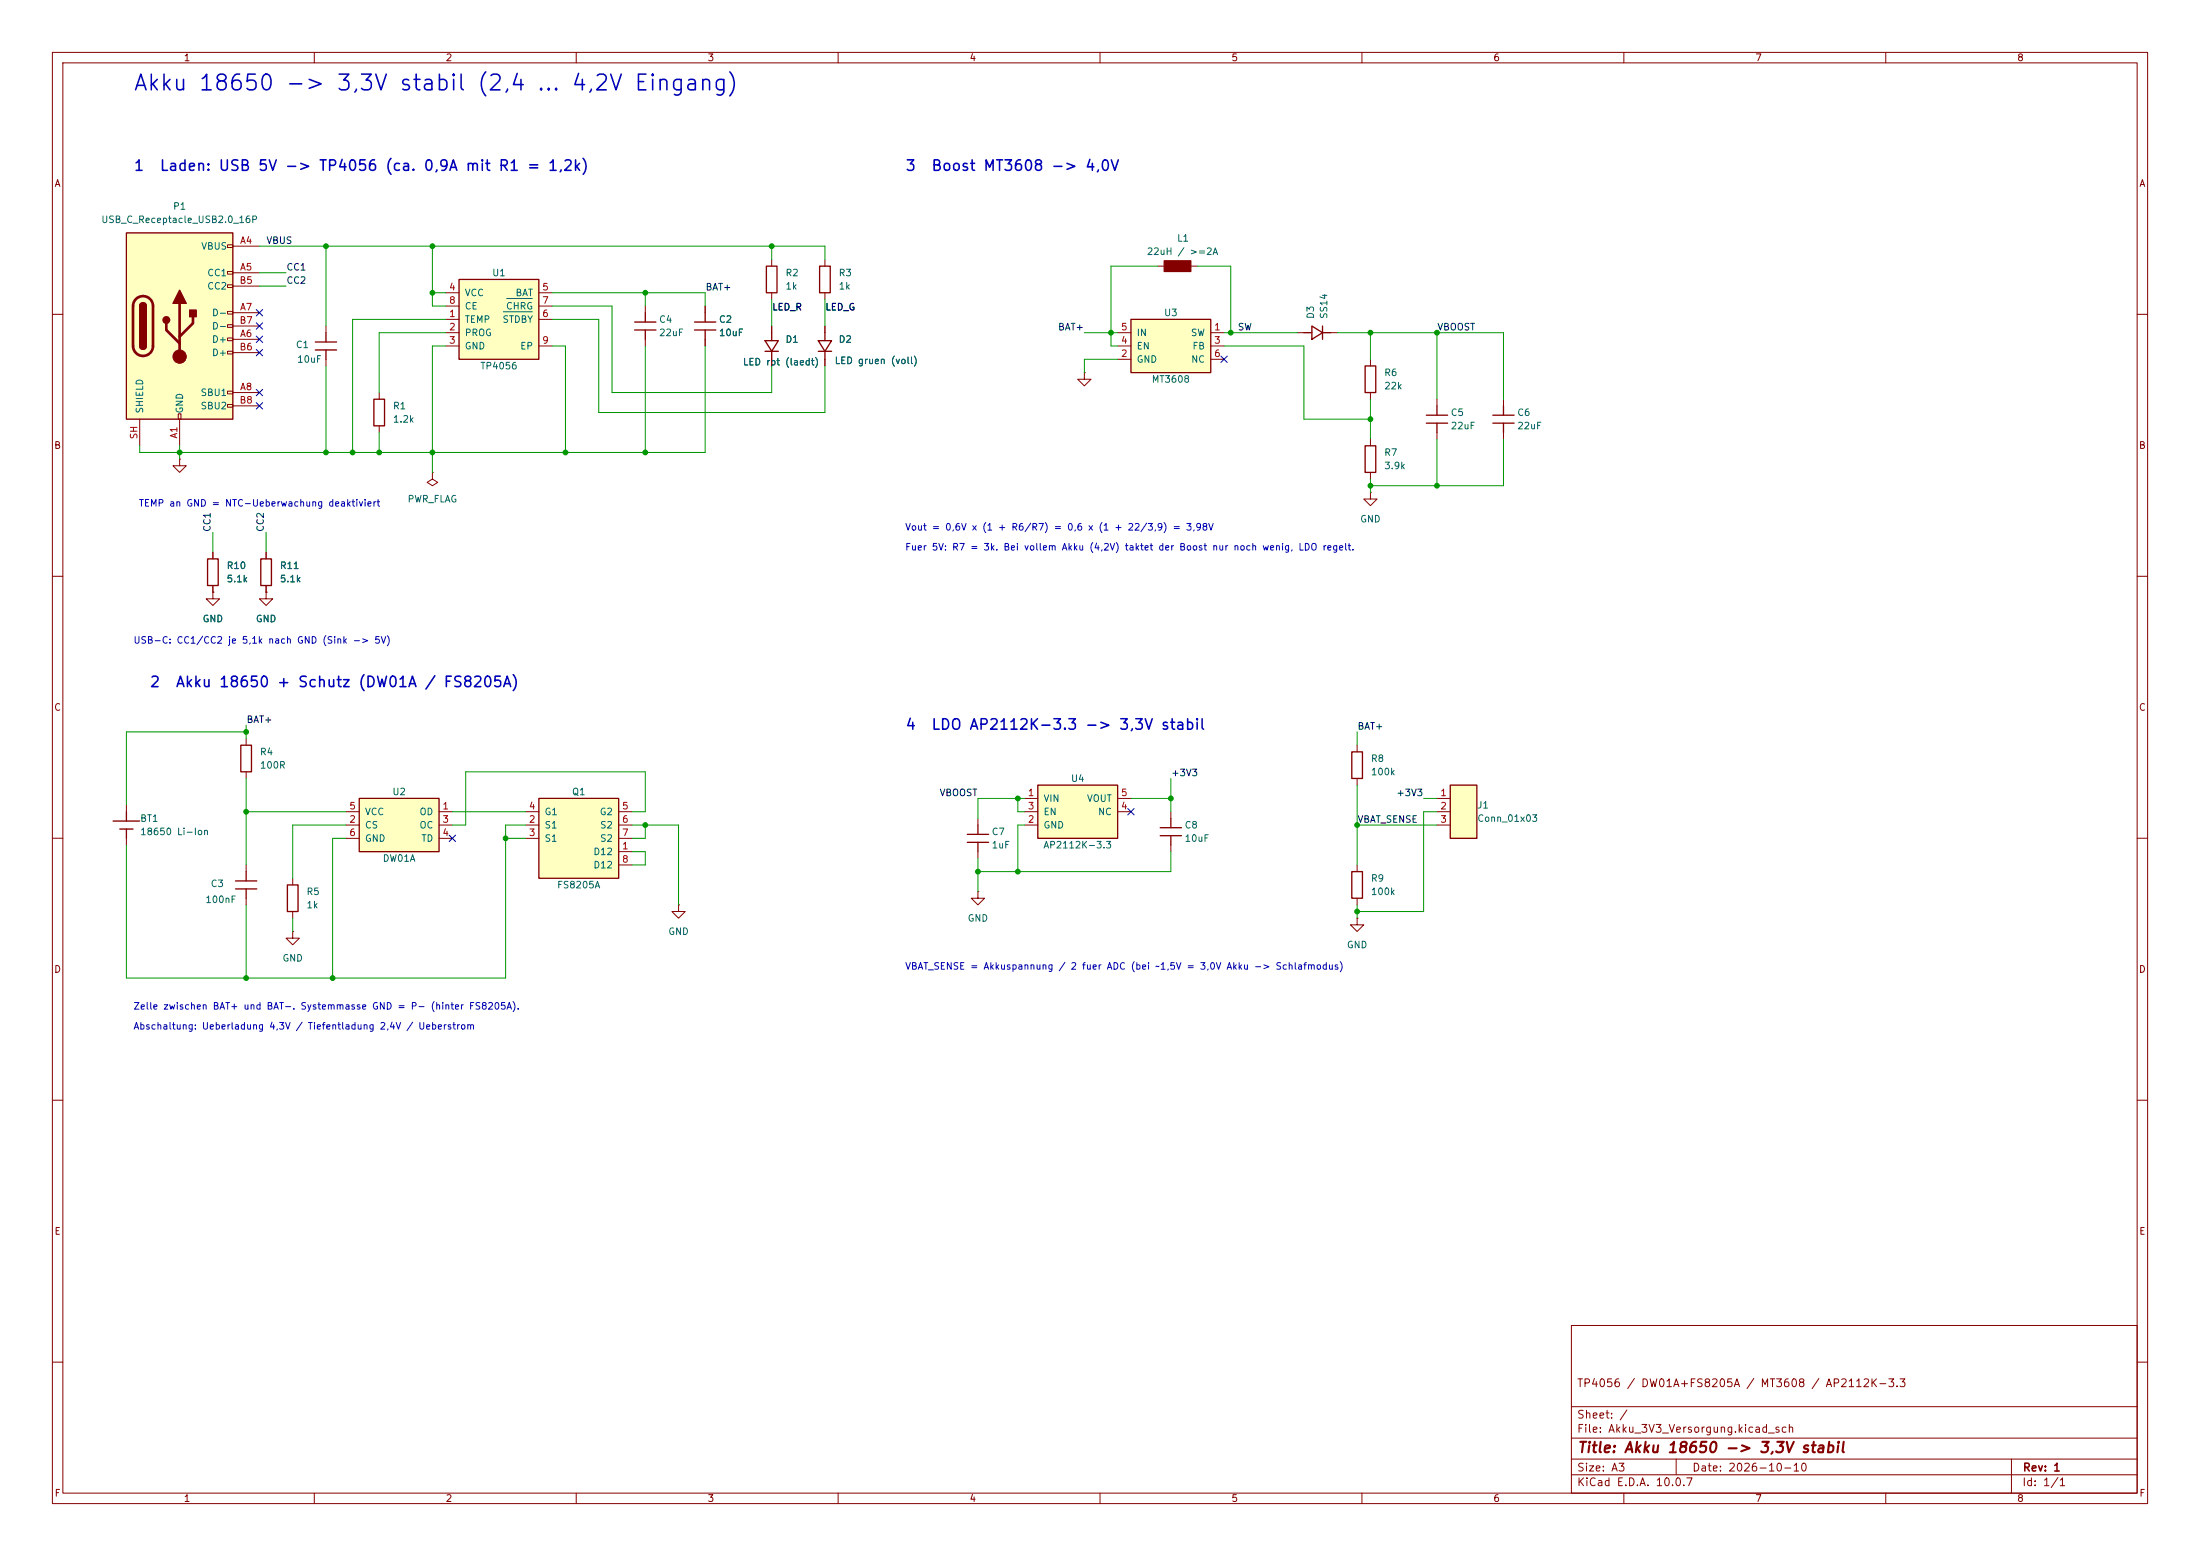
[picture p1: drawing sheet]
<svg xmlns="http://www.w3.org/2000/svg" width="420mm" height="297mm" viewBox="0 0 420 297" stroke-linecap="round" stroke-linejoin="round" font-family="sans-serif">
<g fill="none" stroke="#840000" stroke-width=".19">
<path d="M10 10h400v277h-400zM12 12h396v273h-396zM60 10v2M110 10v2M160 10v2M210 10v2M260 10v2M310 10v2M360 10v2M157.5 49.5v1.3M157.5 55.9v1.3M10 60h2"/>
<path d="M157.5 62.2v1.3M157.5 68.6v1.3M207 71.1v1.3h1.3l-1.3 1.3-1.3-1.3h1.3M207 71.1h.1M261.6 68.6v1.3M261.6 74.9v1.3M408 60h2M261.6 94v1.3h1.3l-1.3 1.2-1.3-1.2h1.3M261.6 94h.1M261.6 83.8v1.3M261.6 90.2v1.2M10 110h2"/>
<path d="M40.6 113v1.3h1.3l-1.3 1.3-1.2-1.3h1.2M40.6 113h.1M50.8 113v1.3h1.3l-1.3 1.3-1.3-1.3h1.3M50.8 113h.1M408 110h2M10 160h2M408 160h2M55.9 177.8v1.3h1.2l-1.2 1.2-1.3-1.2h1.3M55.9 177.8h.1M55.9 167.6v1.3M55.9 174v1.3M10 210h2"/>
<path d="M408 210h2M300 253h108v32h-108zM10 260h2M300 278.5h108M300 274.5h108M300 268.5h108M320 278.5v3M384 278.5v6.5M408 260h2M60 285v2M110 285v2M160 285v2"/>
<path d="M210 285v2M260 285v2M300 281.5h108M310 285v2M360 285v2"/>
</g>
<path d="M156.5 50.8h2v5.1h-2zM156.2 65h2.5l-1.2 2.1zM156.2 67.1h2.5M157.5 63.5v1.5M157.5 67.1v1.5M260.6 69.9h2v5h-2zM260.6 85.1h2v5.1h-2zM54.9 168.9h2v5.1h-2z" fill="none" stroke="#840000" stroke-width=".25"/>
<path d="M68.6 152.4h15.2v10.2h-15.2z" fill="#ffffc2"/>
<path d="M68.6 152.4h15.2v10.2h-15.2z" fill="none" stroke="#840000" stroke-width=".25"/>
<path d="M66 154.9h2.6M66 157.5h2.6M83.8 154.9h2.6M83.8 157.5h2.6M66 160h2.6M83.8 160h2.6M129.5 172.7v1.3h1.3l-1.3 1.3-1.2-1.3h1.2M129.5 172.7h.1" fill="none" stroke="#840000" stroke-width=".19"/>
<path d="M24.1 44.5h20.3v35.5h-20.3z" fill="#ffffc2"/>
<g fill="none" stroke="#840000" stroke-width=".19">
<path d="M43.4 46.7h1v.5h-1zM43.4 51.8h1v.5h-1zM43.4 54.4h1v.5h-1zM43.4 59.4h1v.5h-1zM44.4 47h5.1M44.4 52.1h5.1M44.4 59.7h5.1M44.4 54.6h5.1M34 79h.5v1h-.5zM43.4 62h1v.5h-1zM43.4 64.5h1v.5h-1zM43.4 67.1h1v.5h-1z"/>
<path d="M43.4 74.7h1v.5h-1zM43.4 77.2h1v.5h-1zM44.4 64.8h5.1M44.4 74.9h5.1M44.4 67.3h5.1M44.4 62.2h5.1M44.4 77.5h5.1M62.2 62.2v1.3M62.2 68.6v1.3M72.4 74.9v1.3M26.7 80v5.1M34.3 80v5.1"/>
<path d="M72.4 81.3v1.3"/>
</g>
<path d="M24.1 44.5h20.3v35.5h-20.3zM26.7 58.4a.64 .64 0 0 1 .6-.6 .64 .64 0 0 1 .6 .6M26.7 66a.64 .64 0 0 0 .6 .7 .64 .64 0 0 0 .6-.7M60.2 65.3h4.1M60.2 66.8h4.1M62.2 63.5v1.8M62.2 66.8v1.8M71.4 76.2h2v5.1h-2z" fill="none" stroke="#840000" stroke-width=".25"/>
<path d="M26 57.1a1.9 1.9 0 0 1 2-.4 1.9 1.9 0 0 1 1.2 1.7v7.6a1.91 1.91 0 0 1-1.9 1.9 1.91 1.91 0 0 1-1.9-1.9v-7.7l.2-.7zM34.3 57.9v10.2M31.7 61.7v1.3l2.6 2.5M36.8 60.5v1.2l-2.5 2.6" fill="none" stroke="#840000" stroke-width=".51"/>
<g fill="#840000" stroke="#840000" stroke-width=".25">
<path d="M26.7 58.4h1.2v7.6h-1.2z"/>
<path d="M26.9 58a.64 .64 0 0 1 .6-.2 .64 .64 0 0 1 .4 .6h-1.2z"/>
<path d="M26.7 66h1.2a.64 .64 0 0 1-.6 .7 .64 .64 0 0 1-.6-.7z"/>
<path d="M34.3 55.4l1.3 2.5h-2.6z"/>
<path d="M36.2 59.2h1.3v1.3h-1.3z"/>
<circle cx="31.7" cy="61.1" r=".63"/>
</g>
<circle cx="34.3" cy="68.1" r="1.27" fill="#840000" stroke="#840000" stroke-width=".19"/>
<path d="M102.9 152.4h15.2v15.2h-15.2z" fill="#ffffc2"/>
<path d="M102.9 152.4h15.2v15.2h-15.2zM45 168.1h4M45 169.7h4M47 166.4v1.7M47 169.7v1.8" fill="none" stroke="#840000" stroke-width=".25"/>
<path d="M221 50.8h1.2M227.3 50.8h1.3M100.3 157.5h2.6M100.3 154.9h2.6M118.1 157.5h2.5M118.1 154.9h2.5M47 165.1v1.3M47 171.5v1.2M100.3 160h2.6M118.1 162.6h2.5M118.1 160h2.5M118.1 165.1h2.5" fill="none" stroke="#840000" stroke-width=".19"/>
<path d="M222.2 49.8h5.1v2h-5.1z" fill="#840000" stroke="#840000" stroke-width=".25"/>
<path d="M87.6 53.3h15.3v15.3h-15.3z" fill="#ffffc2"/>
<path d="M87.6 53.3h15.3v15.3h-15.3zM146 65h2.6l-1.3 2.1zM146 67.1h2.6M147.3 63.5v1.5M147.3 67.1v1.5M221.5 158h4.1M221.5 159.5h4.1M223.5 156.2v1.8M223.5 159.5v1.8M258.1 166.4h2v5.1h-2z" fill="none" stroke="#840000" stroke-width=".25"/>
<g fill="none" stroke="#840000" stroke-width=".19">
<path d="M85.1 55.9h2.5M85.1 58.4h2.5M102.9 55.9h2.5M102.9 58.4h2.5M85.1 61h2.5M85.1 63.5h2.5M85.1 66h2.5M102.9 61h2.5M102.9 66h2.5M147.3 62.2v1.3M147.3 68.6v1.3M223.5 154.9v1.3"/>
<path d="M186.7 170.2v1.3h1.3l-1.3 1.2-1.3-1.2h1.3M186.7 170.2h.1M223.5 161.3v1.3M259.1 175.3v1.2h1.2l-1.2 1.3-1.3-1.3h1.3M259.1 175.3h.1M259.1 165.1v1.3M259.1 171.5v1.2"/>
</g>
<path d="M96.1 59.5h5.5M96.7 57h4.9" fill="none" stroke="#006464" stroke-width=".19"/>
<path d="M276.9 149.9h5v10.1h-5z" fill="#ffffc2"/>
<g fill="none" stroke="#840000" stroke-width=".25">
<path d="M123.2 59.7v1.8M134.6 59.7v1.8M121.2 61.5h4M121.2 63h4M123.2 63v1.8M132.6 61.5h4.1M132.6 63h4.1M134.6 63v1.8M184.7 159.3h4M186.7 157.5v1.8M258.1 143.5h2v5.1h-2zM276.9 149.9h5v10.1h-5z"/>
<path d="M184.7 160.8h4M186.7 160.8v1.8"/>
</g>
<path d="M123.2 58.4v1.3M134.6 58.4v1.3M123.2 64.8v1.2M134.6 64.8v1.2M186.7 156.2v1.3M259.1 142.2v1.3M259.1 148.6v1.3M274.3 152.4h2.6M274.3 154.9h2.6M274.3 157.5h2.6M186.7 162.6v1.2" fill="none" stroke="#840000" stroke-width=".19"/>
<path d="M198.1 149.9h15.3v10.1h-15.3z" fill="#ffffc2"/>
<path d="M146.3 50.8h2v5.1h-2zM248.9 63.5h1.5M250.4 62.2l2.1 1.3-2.1 1.3zM252.5 62.2v2.6M252.5 63.5h1.5M39.6 106.7h2.1v5.1h-2.1zM21.6 156.7h5.1M22.9 158.2h2.5M24.1 154.9v1.8M24.1 158.2v1.8M198.1 149.9h15.3v10.1h-15.3z" fill="none" stroke="#840000" stroke-width=".25"/>
<g fill="none" stroke="#840000" stroke-width=".19">
<path d="M147.3 49.5v1.3M147.3 55.9v1.3M247.6 63.5h1.3M254 63.5h1.3M40.6 105.4v1.3M40.6 111.8v1.2M24.1 153.7v1.2M195.6 152.4h2.5M195.6 157.5h2.5M195.6 154.9h2.5M213.4 152.4h2.5M213.4 154.9h2.5"/>
<path d="M24.1 160v1.3"/>
</g>
<path d="M215.9 61h15.2v10.1h-15.2z" fill="#ffffc2"/>
<path d="M215.9 61h15.2v10.1h-15.2zM272.3 79.2h4.1M274.3 77.5v1.7M285 79.2h4.1M287 77.5v1.7M272.3 80.8h4.1M274.3 80.8v1.8M285 80.8h4.1M287 80.8v1.8M49.8 106.7h2v5.1h-2zM46 142.2h2v5.1h-2z" fill="none" stroke="#840000" stroke-width=".25"/>
<g fill="none" stroke="#840000" stroke-width=".19">
<path d="M134.6 58.4v1.3M134.6 64.8v1.2M147.3 62.2v1.3M147.3 68.6v1.3M157.5 62.2v1.3M157.5 68.6v1.3M213.4 63.5h2.5M213.4 68.6h2.5M213.4 66h2.5M231.1 63.5h2.6M231.1 68.6h2.6M231.1 66h2.6"/>
<path d="M274.3 76.2v1.3M287 76.2v1.3M34.3 87.6v1.3h1.3l-1.3 1.3-1.3-1.3h1.3M34.3 87.6h.1M82.5 90.2v1.2l1.1 .7-1.1 .6-1-.6 1-.7M82.5 90.2h.1M274.3 82.6v1.2M287 82.6v1.2M40.6 113h.1M40.6 105.4v1.3M40.6 111.8v1.2M50.8 113h.1"/>
<path d="M50.8 105.4v1.3M50.8 111.8v1.2M47 141v1.2M47 147.3v1.3"/>
</g>
<g fill="none" stroke="#009600" stroke-width=".19">
<path d="M49.5 47h108v2.5M49.5 54.6h5.1M49.5 52.1h5.1M62.2 47v15.2M82.5 47v11.4h2.6M82.5 55.9h2.6M105.4 58.4h11.4v16.5h30.5v-5M105.4 55.9h29.2v2.5M123.2 55.9v2.5M147.3 47v2.5M147.3 57.2v5M157.5 57.2v5"/>
<path d="M221 50.8h-8.9v15.2h1.3M228.6 50.8h6.3v12.7M62.2 69.9v16.5M85.1 63.5h-12.7v11.4M85.1 66h-2.6v24.2M85.1 61h-17.8v25.4M105.4 61h8.9v17.7h43.2v-8.8M105.4 66h2.5v20.4M123.2 66v20.4M134.6 66v20.4h-107.9v-1.3M207 63.5h6.4M213.4 68.6h-6.4v2.5"/>
<path d="M233.7 63.5h13.9M233.7 66h15.2v14h12.7M255.3 63.5h31.7v12.7M261.6 63.5v5.1M261.6 76.2v7.6M274.3 63.5v12.7M34.3 85.1v2.5M72.4 82.6v3.8M261.6 91.4v2.6M274.3 83.8v8.9M287 83.8v8.9h-25.4M40.6 101.6v3.8"/>
<path d="M50.8 101.6v3.8M47 139.7h-22.9v14M47 138.4v2.6M259.1 139.7v2.5M47 154.9h19M47 148.6v16.5M66 157.5h-10.1v10.1M86.4 154.9h13.9M100.3 157.5h-3.8v29.2h-72.4v-25.4M120.6 154.9h2.6v-7.6h-34.3v10.2h-2.5M120.6 157.5h8.9v15.2M123.2 157.5v2.5h-2.6"/>
<path d="M194.3 152.4v2.5h1.3M195.6 152.4h-8.9v3.8M195.6 157.5h-1.3v8.9M215.9 152.4h7.6M223.5 148.6v6.3M259.1 157.5h15.2M259.1 149.9v15.2M271.8 152.4h2.5M274.3 154.9h-2.5v19.1h-12.7M47 172.7v14M55.9 175.3v2.5M66 160h-2.5v26.7"/>
<path d="M96.5 160h3.8M120.6 162.6h2.6v2.5h-2.6M186.7 163.8v6.4M223.5 162.6v3.8h-36.8M259.1 172.7v2.6"/>
</g>
<g fill="none" stroke="#000084" stroke-width=".19">
<path d="M48.9 59.1l1.2 1.2M50.1 59.1l-1.2 1.2M48.9 64.2l1.2 1.2M48.9 76.9l1.2 1.2M48.9 61.6l1.2 1.2M48.9 66.7l1.2 1.2M48.9 74.3l1.2 1.2M50.1 64.2l-1.2 1.2M50.1 76.9l-1.2 1.2M50.1 61.6l-1.2 1.2M50.1 66.7l-1.2 1.2M50.1 74.3l-1.2 1.2"/>
<path d="M233.1 68l1.2 1.2M234.3 68l-1.2 1.2M85.8 159.4l1.2 1.2M87 159.4l-1.2 1.2M215.3 154.3l1.2 1.2M216.5 154.3l-1.2 1.2"/>
</g>
<g fill="#009600" stroke="#009600" stroke-width=".19">
<circle cx="34.3" cy="86.4" r=".46"/>
<circle cx="63.5" cy="186.7" r=".46"/>
<circle cx="47" cy="186.7" r=".46"/>
<circle cx="47" cy="139.7" r=".46"/>
<circle cx="47" cy="154.9" r=".46"/>
<circle cx="147.3" cy="47" r=".46"/>
<circle cx="123.2" cy="55.9" r=".46"/>
<circle cx="72.4" cy="86.4" r=".46"/>
<circle cx="67.3" cy="86.4" r=".46"/>
<circle cx="62.2" cy="86.4" r=".46"/>
<circle cx="82.5" cy="55.9" r=".46"/>
<circle cx="82.5" cy="47" r=".46"/>
<circle cx="62.2" cy="47" r=".46"/>
<circle cx="259.1" cy="174" r=".46"/>
<circle cx="223.5" cy="152.4" r=".46"/>
<circle cx="259.1" cy="157.5" r=".46"/>
<circle cx="186.7" cy="166.4" r=".46"/>
<circle cx="194.3" cy="152.4" r=".46"/>
<circle cx="194.3" cy="166.4" r=".46"/>
<circle cx="107.9" cy="86.4" r=".46"/>
<circle cx="82.5" cy="86.4" r=".46"/>
<circle cx="123.2" cy="86.4" r=".46"/>
<circle cx="96.5" cy="160" r=".46"/>
<circle cx="123.2" cy="157.5" r=".46"/>
<circle cx="261.6" cy="63.5" r=".46"/>
<circle cx="274.3" cy="63.5" r=".46"/>
<circle cx="261.6" cy="92.7" r=".46"/>
<circle cx="261.6" cy="80" r=".46"/>
<circle cx="274.3" cy="92.7" r=".46"/>
<circle cx="212.1" cy="63.5" r=".46"/>
<circle cx="234.9" cy="63.5" r=".46"/>
</g>
<text font-size="3" fill="#0000c2" x="25.3" y="18.1">Akku 18650 -&gt; 3,3V stabil (2,4 ... 4,2V Eingang)</text>
<g font-size="2" fill="#0000c2">
<text x="25.4" y="33.1">1</text>
<text x="30.3" y="33.1">Laden: USB 5V -&gt; TP4056 (ca. 0,9A mit R1 = 1,2k)</text>
<text x="172.7" y="33.1">3</text>
<text x="177.7" y="33.1">Boost MT3608 -&gt; 4,0V</text>
<text x="28.4" y="131.7">2</text>
<text x="33.4" y="131.7">Akku 18650 + Schutz (DW01A / FS8205A)</text>
<text x="172.7" y="139.8">4</text>
<text x="177.7" y="139.8">LDO AP2112K-3.3 -&gt; 3,3V stabil</text>
</g>
<text font-size="2" fill="#840000" x="301" y="277.8">Title: Akku 18650 -&gt; 3,3V stabil</text>
<g font-size="1.5" fill="#840000">
<text x="300.9" y="265.1">TP4056 / DW01A+FS8205A / MT3608 / AP2112K-3.3</text>
<text x="300.9" y="273.8">File: Akku_3V3_Versorgung.kicad_sch</text>
<text x="300.9" y="271.1">Sheet: /</text>
<text x="300.9" y="281.2">Size: A3</text>
<text x="322.9" y="281.2">Date: 2026-10-10</text>
<text x="386" y="281.2">Rev: 1</text>
<text x="300.9" y="284">KiCad E.D.A. 10.0.7</text>
<text x="385.9" y="284">Id: 1/1</text>
</g>
<g font-size="1.3" fill="#840000">
<text x="35" y="12">1</text>
<text x="85" y="12">2</text>
<text x="135" y="12">3</text>
<text x="185" y="12">4</text>
<text x="235" y="12">5</text>
<text x="285" y="12">6</text>
<text x="335" y="12">7</text>
<text x="385" y="12">8</text>
<text x="10.3" y="36">A</text>
<text x="408.3" y="36">A</text>
<text x="10.2" y="86">B</text>
<text x="408.2" y="86">B</text>
<text x="10.2" y="136">C</text>
<text x="408.2" y="136">C</text>
<text x="10.2" y="186">D</text>
<text x="408.2" y="186">D</text>
<text x="10.3" y="236">E</text>
<text x="408.3" y="236">E</text>
<text x="10.3" y="286">F</text>
<text x="35" y="287">1</text>
<text x="85" y="287">2</text>
<text x="135" y="287">3</text>
<text x="185" y="287">4</text>
<text x="235" y="287">5</text>
<text x="285" y="287">6</text>
<text x="335" y="287">7</text>
<text x="385" y="287">8</text>
<text x="408.3" y="286">F</text>
</g>
<g font-size="1.3" fill="#006464">
<text x="32.9" y="40.3">P1</text>
<text x="19.2" y="42.9">USB_C_Receptacle_USB2.0_16P</text>
<text x="38.3" y="48">VBUS</text>
<text x="224.6" y="46.4">L1</text>
<text x="39.5" y="53">CC1</text>
<text x="93.9" y="53">U1</text>
<text x="149.8" y="53">R2</text>
<text x="160" y="53">R3</text>
<text x="218.8" y="49">22uH / &gt;=2A</text>
<text x="39.5" y="55.6">CC2</text>
<text x="88.6" y="56.8">VCC</text>
<text x="88.6" y="59.4">CE</text>
<text x="96.5" y="59.4">CHRG</text>
<text x="98.3" y="56.8">BAT</text>
<text x="149.8" y="55.6">1k</text>
<text x="160" y="55.6">1k</text>
<text x="40.4" y="65.7">D+</text>
<text x="40.4" y="60.7">D-</text>
<text x="40.4" y="63.2">D-</text>
<text x="88.6" y="61.9">TEMP</text>
<text x="88.6" y="64.5">PROG</text>
<text x="95.8" y="61.9">STDBY</text>
<text x="125.7" y="61.9">C4</text>
<text x="125.7" y="64.5">22uF</text>
<text x="137.1" y="61.9">C2</text>
<text x="137.1" y="64.5">10uF</text>
<text x="149.8" y="65.7">D1</text>
<text x="160" y="65.7">D2</text>
<text x="216.9" y="64.5">IN</text>
<text x="222.1" y="60.7">U3</text>
<text x="227.2" y="64.5">SW</text>
<text x="251.2" y="61" transform="rotate(-90 251.2 61)">D3</text>
<text x="253.7" y="61" transform="rotate(-90 253.7 61)">SS14</text>
<text x="40.4" y="68.3">D+</text>
<text x="56.4" y="66.7">C1</text>
<text x="56.6" y="69.5">10uF</text>
<text x="88.6" y="67">GND</text>
<text x="91.6" y="70.8">TP4056</text>
<text x="99.2" y="67">EP</text>
<text x="141.7" y="70.1">LED rot (laedt)</text>
<text x="159.2" y="69.8">LED gruen (voll)</text>
<text x="216.9" y="69.5">GND</text>
<text x="216.9" y="67">EN</text>
<text x="227.3" y="69.5">NC</text>
<text x="227.5" y="67">FB</text>
<text x="38.2" y="75.9">SBU1</text>
<text x="219.8" y="73.4">MT3608</text>
<text x="264.1" y="72.1">R6</text>
<text x="264.1" y="74.6">22k</text>
<text x="27.6" y="79" transform="rotate(-90 27.6 79)">SHIELD</text>
<text x="35.3" y="79" transform="rotate(-90 35.3 79)">GND</text>
<text x="38.2" y="78.4">SBU2</text>
<text x="74.9" y="78.4">R1</text>
<text x="74.9" y="81">1.2k</text>
<text x="276.8" y="79.7">C5</text>
<text x="276.8" y="82.2">22uF</text>
<text x="289.5" y="79.7">C6</text>
<text x="289.5" y="82.2">22uF</text>
<text x="264.1" y="87.3">R7</text>
<text x="264.1" y="89.9">3.9k</text>
<text x="77.7" y="96.2">PWR_FLAG</text>
<text x="259.6" y="100">GND</text>
<text x="43.2" y="108.9">R10</text>
<text x="43.2" y="111.5">5.1k</text>
<text x="53.3" y="108.9">R11</text>
<text x="53.3" y="111.5">5.1k</text>
<text x="38.6" y="119.1">GND</text>
<text x="48.7" y="119.1">GND</text>
<text x="49.5" y="144.5">R4</text>
<text x="49.5" y="147">100R</text>
<text x="204.3" y="149.6">U4</text>
<text x="261.6" y="145.7">R8</text>
<text x="261.6" y="148.3">100k</text>
<text x="69.6" y="155.9">VCC</text>
<text x="74.8" y="152.1">U2</text>
<text x="80" y="155.9">OD</text>
<text x="103.9" y="155.9">G1</text>
<text x="109.1" y="152.1">Q1</text>
<text x="114.4" y="155.9">G2</text>
<text x="199.1" y="153.4">VIN</text>
<text x="199.1" y="155.9">EN</text>
<text x="207.4" y="153.4">VOUT</text>
<text x="209.5" y="155.9">NC</text>
<text x="281.9" y="154.6">J1</text>
<text x="26.7" y="157.2">BT1</text>
<text x="26.7" y="159.7">18650 Li-Ion</text>
<text x="69.6" y="158.4">CS</text>
<text x="69.6" y="161">GND</text>
<text x="80" y="158.4">OC</text>
<text x="80.3" y="161">TD</text>
<text x="103.9" y="158.4">S1</text>
<text x="103.9" y="161">S1</text>
<text x="114.4" y="158.4">S2</text>
<text x="114.4" y="161">S2</text>
<text x="189.2" y="159.7">C7</text>
<text x="199.1" y="158.4">GND</text>
<text x="226" y="158.4">C8</text>
<text x="226" y="161">10uF</text>
<text x="281.9" y="157.2">Conn_01x03</text>
<text x="73" y="164.8">DW01A</text>
<text x="113.2" y="163.5">D12</text>
<text x="113.2" y="166.1">D12</text>
<text x="189.2" y="162.3">1uF</text>
<text x="199.1" y="162.3">AP2112K-3.3</text>
<text x="39.1" y="172.7">100nF</text>
<text x="40.1" y="169.6">C3</text>
<text x="58.4" y="171.1">R5</text>
<text x="58.4" y="173.7">1k</text>
<text x="106.3" y="169.9">FS8205A</text>
<text x="261.6" y="168.6">R9</text>
<text x="261.6" y="171.1">100k</text>
<text x="127.5" y="178.8">GND</text>
<text x="184.6" y="176.2">GND</text>
<text x="53.8" y="183.8">GND</text>
<text x="257" y="181.3">GND</text>
</g>
<g font-size="1.3" fill="#a90000">
<text x="45.7" y="46.9">A4</text>
<text x="45.7" y="51.9">A5</text>
<text x="45.6" y="54.5">B5</text>
<text x="45.7" y="59.6">A7</text>
<text x="85.6" y="55.7">4</text>
<text x="85.6" y="58.3">8</text>
<text x="103.4" y="55.7">5</text>
<text x="103.4" y="58.3">7</text>
<text x="45.6" y="62.1">B7</text>
<text x="45.7" y="64.6">A6</text>
<text x="85.6" y="60.8">1</text>
<text x="85.6" y="63.4">2</text>
<text x="85.6" y="65.9">3</text>
<text x="103.4" y="60.8">6</text>
<text x="103.4" y="65.9">9</text>
<text x="213.9" y="65.9">4</text>
<text x="213.9" y="63.4">5</text>
<text x="231.7" y="63.4">1</text>
<text x="231.7" y="65.9">3</text>
<text x="45.6" y="67.2">B6</text>
<text x="213.9" y="68.4">2</text>
<text x="231.7" y="68.4">6</text>
<text x="45.6" y="77.3">B8</text>
<text x="45.7" y="74.8">A8</text>
<text x="26.5" y="83.9" transform="rotate(-90 26.5 83.9)">SH</text>
<text x="34.2" y="83.8" transform="rotate(-90 34.2 83.8)">A1</text>
<text x="66.6" y="154.8">5</text>
<text x="84.4" y="154.8">1</text>
<text x="100.9" y="154.8">4</text>
<text x="118.6" y="154.8">5</text>
<text x="196.1" y="152.3">1</text>
<text x="196.1" y="154.8">3</text>
<text x="213.9" y="154.8">4</text>
<text x="213.9" y="152.3">5</text>
<text x="274.9" y="152.3">1</text>
<text x="274.9" y="154.8">2</text>
<text x="66.6" y="157.3">2</text>
<text x="66.6" y="159.9">6</text>
<text x="84.4" y="157.3">3</text>
<text x="84.4" y="159.9">4</text>
<text x="100.9" y="157.3">2</text>
<text x="100.9" y="159.9">3</text>
<text x="118.6" y="157.3">6</text>
<text x="118.6" y="159.9">7</text>
<text x="196.1" y="157.3">2</text>
<text x="274.9" y="157.3">3</text>
<text x="118.6" y="162.4">1</text>
<text x="118.6" y="165">8</text>
</g>
<g font-size="1.3" fill="#0f0f0f">
<text x="50.8" y="46.9">VBUS</text>
<text x="54.6" y="51.9">CC1</text>
<text x="54.6" y="54.5">CC2</text>
<text x="134.6" y="55.8">BAT+</text>
<text x="147.3" y="59.6">LED_R</text>
<text x="157.5" y="59.6">LED_G</text>
<text x="201.9" y="63.4">BAT+</text>
<text x="236.2" y="63.4">SW</text>
<text x="274.3" y="63.4">VBOOST</text>
<text x="40.5" y="101.6" transform="rotate(-90 40.5 101.6)">CC1</text>
<text x="50.7" y="101.6" transform="rotate(-90 50.7 101.6)">CC2</text>
<text x="47" y="138.3">BAT+</text>
<text x="259.1" y="139.6">BAT+</text>
<text x="223.5" y="148.5">+3V3</text>
<text x="179.3" y="152.3">VBOOST</text>
<text x="266.5" y="152.3">+3V3</text>
<text x="259.1" y="157.4">VBAT_SENSE</text>
</g>
<g font-size="1.3" fill="#0000c2">
<text x="26.4" y="97">TEMP an GND = NTC-Ueberwachung deaktiviert</text>
<text x="172.7" y="101.6">Vout = 0,6V x (1 + R6/R7) = 0,6 x (1 + 22/3,9) = 3,98V</text>
<text x="172.7" y="105.4">Fuer 5V: R7 = 3k. Bei vollem Akku (4,2V) taktet der Boost nur noch wenig, LDO regelt.</text>
<text x="25.4" y="123.2">USB-C: CC1/CC2 je 5,1k nach GND (Sink -&gt; 5V)</text>
<text x="172.7" y="185.4">VBAT_SENSE = Akkuspannung / 2 fuer ADC (bei ~1,5V = 3,0V Akku -&gt; Schlafmodus)</text>
<text x="25.4" y="196.8">Abschaltung: Ueberladung 4,3V / Tiefentladung 2,4V / Ueberstrom</text>
<text x="25.4" y="193">Zelle zwischen BAT+ und BAT-. Systemmasse GND = P- (hinter FS8205A).</text>
</g>
</svg>
